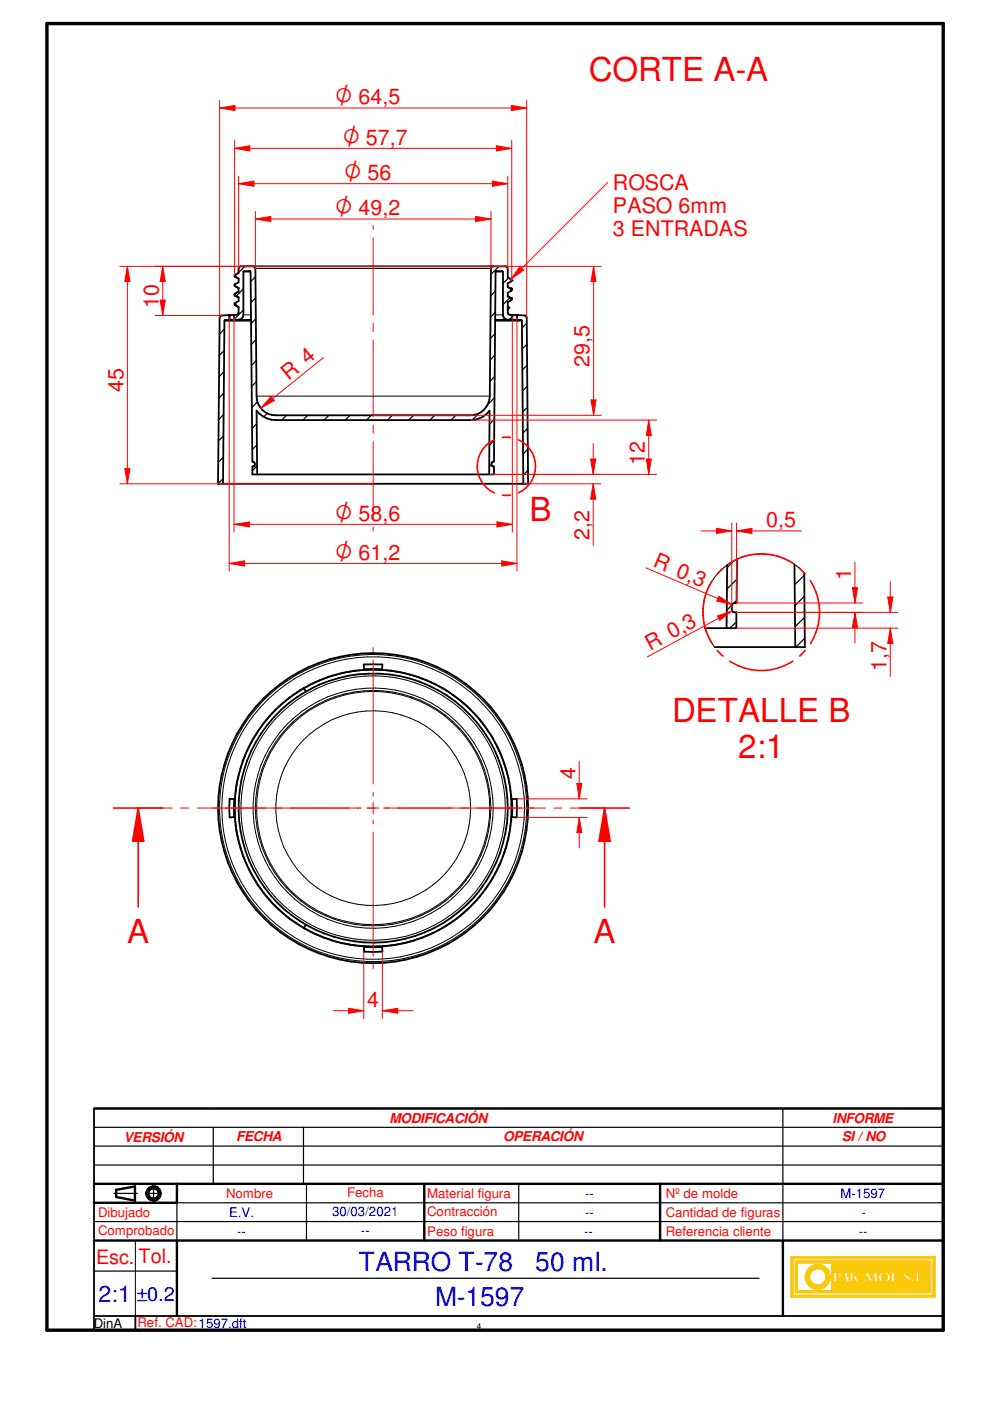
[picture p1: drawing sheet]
<svg xmlns="http://www.w3.org/2000/svg" width="210mm" height="297mm" viewBox="0 0 210 297" stroke-linecap="round" stroke-linejoin="round" font-family="sans-serif">
<path d="M9.9 5h190.1v277h-190.1z" fill="none" stroke="#000" stroke-width=".72"/>
<g fill="none" stroke="#000" stroke-width=".51">
<path d="M19.9 255h17.6M19.9 251h180.1M24.6 252.3v1.5M28.6 251.5v3.1M140 251v12M19.9 263h180.1M166 263v16"/>
<circle cx="32.5" cy="253" r="1.5"/>
<circle cx="32.6" cy="253" r="1.14"/>
</g>
<path d="M19.9 235v47h180.1v-47M19.9 279h180.1M28.7 279v3" fill="none" stroke="#000" stroke-width=".38"/>
<g fill="none" stroke="#000" stroke-width=".25">
<path d="M45.2 239v12M64.3 239v12M166 235v28M19.9 247h180.1M19.9 259h180.1M24.1 253h5M30.8 253h3.5M32.6 251.3v3.5M37.5 255v8M65 251v12M110 251v12M19.9 269.5h17.6"/>
<path d="M45 271h116"/>
</g>
<g fill="#faca0a">
<path d="M167.7 266.4v8.6h30.5v-8.6zM168.1 266.9h29.7v7.7h-29.7z" fill-rule="evenodd"/>
<path d="M168.6 267.3v6.8h28.7v-6.8zM193.1 271.5a.3 .3 0 0 1 .6 0 .3 .3 0 0 1-.6 0zM194.2 269.7h.6v1.9h.8v.2h-1.4zM195.9 271.4l.4-.1v.4l-.3 .1zM169.1 267.8h7.2v5.8h-7.2zM176.8 269.7h.8a.61 .61 0 0 1 .8 .5 .61 .61 0 0 1-.6 .7h-.4v.9h-.6zM179 269.7h.5l.6 2.1h-.6l-.1-.4h-.6l-.2 .4h-.2zM180.3 269.7h.5v.9l.8-.9h.3l-.5 .7 .7 1.4h-.7l-.5-.9-.1 .9h-.5zM182.2 270.6h.8v.2h-.8zM183.7 269.7h.3l.7 1.4 .8-1.4h.3l.3 2.1h-.6l-.1-1.2-.7 1.2h-.2l-.6-1.2-.2 1.2h-.4zM186.4 270.2a1.19 1.19 0 0 1 1.7-.4 1.19 1.19 0 0 1 .3 1.7 1.2 1.2 0 0 1-1.5 .2 1.2 1.2 0 0 1-.5-1.5zM189 269.7h.6v1.9h.8v.2h-1.4zM191.6 270a.73 .73 0 0 1 .8-.3 .73 .73 0 0 1 .6 .6l-.3 .1a.35 .35 0 0 0-.3-.5 .35 .35 0 0 0-.4 .4l.3 .1a.74 .74 0 0 1 .6 1.1 .74 .74 0 0 1-1.2 .1l-.1-.5h.2v.3a.35 .35 0 0 0 .5 .2 .35 .35 0 0 0 .1-.5 .88 .88 0 0 1-.8-1.1z" fill-rule="evenodd"/>
</g>
<g fill="none" stroke="#faca0a" stroke-width=".25">
<path d="M176.8 269.7h.8a.63 .63 0 0 1 .7 .3 .63 .63 0 0 1 0 .8l-.9 .1v.9h-.6zM179 269.7h.5l.6 2.1h-.6l-.1-.4h-.6l-.2 .4h-.2zM180.3 269.7h.5v.9l.8-.9h.3l-.5 .7 .7 1.4h-.7l-.5-.9-.1 .9h-.5zM183.7 269.7h.3l.7 1.4 .8-1.4h.3l.3 2.1h-.6l-.1-1.2-.7 1.2h-.2l-.6-1.2-.2 1.2h-.4zM186.4 270.2a1.19 1.19 0 0 1 1.7-.4 1.19 1.19 0 0 1 .3 1.7 1.2 1.2 0 0 1-1.5 .2 1.2 1.2 0 0 1-.5-1.5zM191.8 271.3h.1M192.2 271.7l-.4-.3v-.3h-.2a.73 .73 0 0 0 .4 .7 .73 .73 0 0 0 .8-.1M192.2 271.7h.1M192.2 269.7l-.4 .2-.2 .4a1.24 1.24 0 0 0 .9 1l.1 .1M192.3 269.7h.1M192.3 269.7l.6 .3 .1 .3-.3 .1a.35 .35 0 0 0-.3-.5 .35 .35 0 0 0-.4 .4l1 .6-.2 .8M192.3 270.4h.1"/>
<path d="M192.6 271.4h.1M192.6 271.4l-.4 .3M192.8 271.7h.1"/>
</g>
<path d="M171.3 269.1a2.65 2.65 0 0 1 2.9-.9 2.65 2.65 0 0 1 1.8 2.4h-.9a1.75 1.75 0 0 0-2.6-1.4 1.75 1.75 0 0 0 0 3 1.75 1.75 0 0 0 2.6-1.4h.9a2.66 2.66 0 0 1-3.6 2.4 2.66 2.66 0 0 1-1.1-4.1z" fill-rule="evenodd" fill="#faca0a"/>
<path d="M171.5 268.9a2.65 2.65 0 0 1 2.8-.7 2.65 2.65 0 0 1 1.7 2.4h-.9a1.74 1.74 0 0 0-2.6-1.4 1.74 1.74 0 0 0 0 3 1.74 1.74 0 0 0 2.6-1.4h.9a2.65 2.65 0 0 1-3.7 2.3 2.65 2.65 0 0 1-.8-4.2z" fill="none" stroke="#faca0a" stroke-width=".25"/>
<path d="M177.4 270l.4 .2v.4l-.3 .2h-.1z" fill-rule="evenodd" fill="#faca0a"/>
<path d="M177.4 270l.4 .2v.4l-.3 .2h-.1z" fill="none" stroke="#faca0a" stroke-width=".25"/>
<path d="M179.1 270.3l.2 .8h-.5z" fill="#faca0a"/>
<path d="M179.1 270.3l.2 .8h-.5z" fill="none" stroke="#faca0a" stroke-width=".25"/>
<path d="M187.1 270.2a.65 .65 0 0 1 .8-.1 .65 .65 0 0 1 .3 .7 .68 .68 0 0 1-.7 .9 .68 .68 0 0 1-.6-.9z" fill-rule="evenodd" fill="#faca0a"/>
<g fill="none" stroke="#faca0a" stroke-width=".25">
<path d="M167.7 266.4h30.5v8.6h-30.5zM168.1 266.9h29.7v7.7h-29.7zM168.6 267.3h28.7v6.8h-28.7zM169.1 267.8h7.2v5.8h-7.2zM182.2 270.6h.8v.2h-.8zM187.2 270l.3-.1a.9 .9 0 0 1 .6 .9 .9 .9 0 0 1-.6 .9 .96 .96 0 0 1-.3-1.7zM189 269.7h.6v1.9h.8v.2h-1.4zM194.2 269.7h.6v1.9h.8v.2h-1.4zM195.9 271.4l.4-.1v.4l-.3 .1z"/>
<circle cx="193.4" cy="271.5" r=".27"/>
</g>
<path d="M19.9 235h180.1M24.6 253.8l4 .8M28.6 251.5l-4 .8M37.5 251v4M90 251v12M37.5 263v16" fill="none" stroke="#000" stroke-width=".51"/>
<g fill="none" stroke="#000" stroke-width=".25">
<path d="M50.5 57.9l-.7 .7M51.9 56.5l-1.3 1.3M54.2 58.7l-1 1M105.8 56.5l-1.7 1.7M107.8 58.9l-1.2 1.2M47.5 78.9l-1.1 1M47.5 74.3l-1 1.1M47.5 69.8l-1 1M51.6 61.3l-1.5 1.5M51.6 65.7l-2 2M54.2 63.2l-1 .9M54.2 67.6l-1 1"/>
<path d="M54.3 72.1l-1 1M54.3 76.5l-1 1M104.9 79.8l-1 1.1M104.9 75.3l-1 1M105 70.7l-1.1 1.1M105 66.2l-1 1.1M105.1 61.7l-1.1 1M108.1 63.1l-1.5 1.5M108.6 67.1l-.7 .7M111.7 68.5l-1 1.1M111.7 73l-1 1M111.8 77.4l-1.1 1"/>
<path d="M47.3 97l-1 1M47.4 92.5l-1.1 1M47.4 83.4l-1 1M47.4 87.9l-1 1M54.4 80.9l-1.1 1.1M54.4 89.9l-1 .9M54.5 94.3l-1 1M54.5 98.8l-1 1M54.6 85.2l-1.2 1.2M56.7 87.6l-.8 .7M60.7 88.1l-1 1M65.2 88.1l-1 1"/>
<path d="M69.7 88.1l-1 1M74.2 88.1l-1 1M78.7 88.1l-1 1M83.2 88.1l-1 1M87.7 88.1l-1 1M92.2 88.1l-1.1 1M96.6 88.1l-1 1M101.6 87.6l-1.4 1.4M104.2 98.4l-.5 .6M104.8 93.4l-1 1M104.8 88.9l-1 1M104.9 84.3l-1.5 1.5"/>
<path d="M111.8 81.9l-1 1M111.8 86.4l-1 .9M111.9 90.8l-1 1M111.9 95.2l-1 1.1M112 99.7l-1 1M47.3 101.5l-1.1 1M19.9 239h180.1M19.9 235h180.1M45.2 235h.1M64.3 235h.1M19.9 243h180.1M37.5 255h162.5"/>
</g>
<g fill="none" stroke="#000" stroke-width=".21">
<path d="M51.6 57.7h1.5M54.1 56.9h50M105.1 57.7h1.5M47.6 68.1h5.6M50.6 67.8h2.6M51.6 66.8h1.6M105 68.1h5.7M105 67.8h2.6M105 66.8h1.6M54.4 84h49.4M64.5 146a29.3 29.3 0 0 1 43.7 22.3 29.3 29.3 0 0 1-38 31 29.3 29.3 0 0 1-13.1-47.4 29.1 29.1 0 0 1 7.4-5.9M28.7 263v16"/>
<circle cx="79.1" cy="171.3" r="25.5"/>
<circle cx="79.1" cy="171.3" r="24.7"/>
<circle cx="79.1" cy="171.3" r="32.6"/>
<circle cx="79.1" cy="171.3" r="28"/>
<circle cx="79.1" cy="171.3" r="32.1"/>
<circle cx="79.1" cy="171.3" r="20.7"/>
<circle cx="79.1" cy="171.3" r="25"/>
</g>
<g fill="none" stroke="#000" stroke-width=".38">
<path d="M49.7 58.6l.1-.3 .8-.4v-1.2l.5-.2h56h.3l.3 .4v1.9M49.7 58.6l.9 .5v.8l-.9 .4 .2 .4M49.7 58.5l.2 .2M49.9 58.7l.7 .4M53.6 56.5l.5 .2v.2l.3 27.1a4 4 0 0 0 4.1 4.1h41.3a4.1 4.1 0 0 0 4-4.1l.3-27.1v-.2l.5-.2M107.7 58.8l.8 .6M107.7 58.8l.6 .4M108.5 59.5l-.8 .6v.8M47.8 67.9h5.4M47.8 67.9l-.2 .2-.3 34.5M48.6 66.8l-1.8 .1-.2 .5-.4 35.2h65.8l-.3-35.2-.3-.5-1.8-.1v1l.8 .1M48.6 67.8h1.1"/>
<path d="M48.6 66.8h.1M48.6 66.8v1M48.6 67.8l-.8 .1M48.7 66.8v1M49.6 66.8h-.9M49.6 66.8v1h1a1.1 1.1 0 0 0 1-1v-9.1l.2-.2h1.1l.2 .2 .4 40.2 .5 .3-.1 .6-.4 .1v1.7h51.2v-1.7l-.4-.1-.1-.6 .1-.2 .4-.1 .4-40.2 .2-.2h1.1l.2 .2v9.1a1.01 1.01 0 0 0 1 1h1v-1M49.7 62.6l.2 .1M49.8 64.6v.1M49.8 60.7l.8 .3v.8l-.9 .5v.3l.9 .4v.8l-.9 .5 .1 .4M49.8 64.7l.8 .4M49.9 64.7l.7 .4M49.9 62.7l.7 .4"/>
<path d="M50.6 65.1l-.1 1.4-.4 .3h-.5M105 67.9h5.4M107.7 65l.2 .2M107.7 60.9l.7 .4M107.7 60.8l.7 .5M107.7 62.8l.7 .4M107.9 65.3l-.2 .2M108.4 61.3l.1 .3-.8 .5v.8l.7 .3M108.4 63.2l.1 .4-.8 .4v2.3l.2 .4 .7 .1M108.6 66.8h1v1h-1.1M110.4 67.9l.3 .2 .3 34.5M54.5 100.6l-.1-13.5a5.3 5.3 0 0 0 4.1 2h41.3a5.1 5.1 0 0 0 4-2l-.1 13.5"/>
<path d="M64.4 145.9l-.1 .1M64.4 145.9l.5 .7M64.9 146.6a28.5 28.5 0 0 1 42.8 24.7M64.9 146.6a28.5 28.5 0 0 0 0 49.4M77.1 140.9h4l-.1 1h-3.8zM48.7 169.4h1v3.8l-1 .1zM107.7 171.3h.8M107.7 171.3a28.5 28.5 0 0 1-42.8 24.7M108.5 169.4h1.1v3.9l-1.1-.1zM64.9 196l-.5 .8 .2 .1M77.2 200.8h3.8l.1 1h-4z"/>
<circle cx="79.1" cy="171.3" r="32.9"/>
<circle cx="79.1" cy="171.3" r="29.4"/>
</g>
<g fill="none" stroke="#f00" stroke-width=".21">
<path d="M46.6 21.3v46.1M46.6 22.9l3.2-.5v1.1zM111.7 21.3v46.1M79.1 47.8v.8M79.1 50.5v16.3M79.1 68.5v1.8M79.1 72.1v16.2M79.1 90.2v1.7M79.1 93.6v16.4M79.1 111.8v.8M79.1 137.3v.8M79.1 140v26.2"/>
<path d="M45 171.3h.9M47.7 171.3h26.3M75.8 171.3h.8M77.9 171.3h2.4M79.1 168v.8M79.1 170.1v2.5M79.1 173.8v.9M79.1 176.4v26.3M81.6 171.3h.9M84.2 171.3h26.3M112.3 171.3h.9M79.1 204.5v.9"/>
</g>
<g fill="#000">
<circle cx="108.5" cy="59.5" r=".19"/>
<circle cx="49.6" cy="67.8" r=".19"/>
<circle cx="49.7" cy="64.4" r=".19"/>
<circle cx="49.8" cy="64.7" r=".19"/>
<circle cx="49.9" cy="62.7" r=".19"/>
<circle cx="107.9" cy="65.2" r=".19"/>
<circle cx="108.3" cy="61.2" r=".19"/>
<circle cx="108.3" cy="63.2" r=".19"/>
<circle cx="109.6" cy="66.8" r=".19"/>
<circle cx="109.6" cy="67.8" r=".19"/>
</g>
<path d="M46.6 22.9l3.2-.5v1.1z" fill="#f00"/>
<path d="M108.4 22.4l3.3 .5-3.3 .6z" fill="none" stroke="#f00" stroke-width=".21"/>
<path d="M108.4 22.4l3.3 .5-3.3 .6z" fill="#f00"/>
<path d="M46.6 22.9h65.1M54.1 44.8v12.1M54.1 46.4l3.3-.5v1.1zM104.1 44.8v12.1" fill="none" stroke="#f00" stroke-width=".21"/>
<path d="M54.1 46.4l3.3-.5v1.1z" fill="#f00"/>
<path d="M100.8 45.9l3.3 .5-3.3 .6z" fill="none" stroke="#f00" stroke-width=".21"/>
<path d="M100.8 45.9l3.3 .5-3.3 .6z" fill="#f00"/>
<path d="M50.6 37.3v19.6M50.6 38.9l3.2-.5v1.1zM107.7 37.3v19.6M54.1 46.4h50" fill="none" stroke="#f00" stroke-width=".21"/>
<path d="M50.6 38.9l3.2-.5v1.1z" fill="#f00"/>
<path d="M104.4 38.4l3.3 .5-3.3 .6z" fill="none" stroke="#f00" stroke-width=".21"/>
<path d="M104.4 38.4l3.3 .5-3.3 .6z" fill="#f00"/>
<path d="M49.7 29.8v28.7M49.7 31.5l3.3-.6v1.1zM50.6 38.9h57.1M108.5 29.8v29.6" fill="none" stroke="#f00" stroke-width=".21"/>
<path d="M49.7 31.5l3.3-.6v1.1z" fill="#f00"/>
<path d="M105.2 30.9l3.3 .6-3.3 .5z" fill="none" stroke="#f00" stroke-width=".21"/>
<path d="M105.2 30.9l3.3 .6-3.3 .5z" fill="#f00"/>
<path d="M49.7 31.5h58.8M79.1 56.5h48.4M125.9 56.5l.5 3.2h-1.1zM79.1 88.1h48.4" fill="none" stroke="#f00" stroke-width=".21"/>
<path d="M125.9 56.5l.5 3.2h-1.1z" fill="#f00"/>
<path d="M125.3 84.8h1.1l-.5 3.3z" fill="none" stroke="#f00" stroke-width=".21"/>
<path d="M125.3 84.8h1.1l-.5 3.3z" fill="#f00"/>
<path d="M125.9 56.5v31.6M103.7 100.6h23.7M111 102.6h16.4M125.8 102.6l.5 3.2h-1.1z" fill="none" stroke="#f00" stroke-width=".21"/>
<path d="M125.8 102.6l.5 3.2h-1.1z" fill="#f00"/>
<path d="M125.2 97.3h1.1l-.5 3.3z" fill="none" stroke="#f00" stroke-width=".21"/>
<path d="M125.2 97.3h1.1l-.5 3.3z" fill="#f00"/>
<path d="M99.8 89.1h39.4M125.8 94.1v6.5M137 97.3h1.1l-.6 3.3zM103.7 100.6h35.5M125.8 102.6v13.1" fill="none" stroke="#f00" stroke-width=".21"/>
<path d="M137 97.3h1.1l-.6 3.3z" fill="#f00"/>
<path d="M137.5 89.1l.6 3.2h-1.1z" fill="none" stroke="#f00" stroke-width=".21"/>
<path d="M137.5 89.1l.6 3.2h-1.1z" fill="#f00"/>
<path d="M32.9 56.5h20.7M34.5 56.5l.6 3.2h-1.1zM32.9 66.9h14.1M137.5 89.1v11.5" fill="none" stroke="#f00" stroke-width=".21"/>
<path d="M34.5 56.5l.6 3.2h-1.1z" fill="#f00"/>
<path d="M34 63.6h1.1l-.6 3.3z" fill="none" stroke="#f00" stroke-width=".21"/>
<path d="M34 63.6h1.1l-.6 3.3z" fill="#f00"/>
<path d="M25.4 56.5h53.7M27 56.5l.6 3.2h-1.1zM34.5 56.5v10.4M25.4 102.6h53.7" fill="none" stroke="#f00" stroke-width=".21"/>
<path d="M27 56.5l.6 3.2h-1.1z" fill="#f00"/>
<path d="M26.5 99.4h1.1l-.6 3.2z" fill="none" stroke="#f00" stroke-width=".21"/>
<path d="M26.5 99.4h1.1l-.6 3.2z" fill="#f00"/>
<path d="M128.8 38.7l-20.5 20.5M27 56.5v46.1" fill="none" stroke="#f00" stroke-width=".21"/>
<path d="M110.2 56.5l.8 .8-2.7 1.9z" fill="#f00"/>
<path d="M110.2 56.5l.8 .8-2.7 1.9zM49.6 67.3v45.5M108.6 67.3v45.5M49.6 111.2l3.3-.5v1z" fill="none" stroke="#f00" stroke-width=".21"/>
<path d="M49.6 111.2l3.3-.5v1z" fill="#f00"/>
<path d="M105.4 110.7l3.2 .5-3.2 .5z" fill="none" stroke="#f00" stroke-width=".21"/>
<path d="M105.4 110.7l3.2 .5-3.2 .5z" fill="#f00"/>
<path d="M48.6 67.3v53.8M109.6 67.3v53.8M48.6 119.5l3.3-.6v1.1zM49.6 111.2h59" fill="none" stroke="#f00" stroke-width=".21"/>
<path d="M48.6 119.5l3.3-.6v1.1z" fill="#f00"/>
<path d="M106.4 118.9l3.2 .6-3.2 .5z" fill="none" stroke="#f00" stroke-width=".21"/>
<path d="M106.4 118.9l3.2 .6-3.2 .5z" fill="#f00"/>
<path d="M48.6 119.5h61M109.6 169.4h14.9M109.6 173.3h14.9M122.3 166.1h1.1l-.6 3.3z" fill="none" stroke="#f00" stroke-width=".21"/>
<path d="M122.3 166.1h1.1l-.6 3.3z" fill="#f00"/>
<path d="M122.8 173.3l.6 3.2h-1.1z" fill="none" stroke="#f00" stroke-width=".21"/>
<path d="M122.8 173.3l.6 3.2h-1.1z" fill="#f00"/>
<path d="M122.8 161.4v8M122.8 173.3v6.5M73.9 213.8l3.2 .5-3.2 .5zM77.1 201.8v14.1M81.1 201.8v14.1" fill="none" stroke="#f00" stroke-width=".21"/>
<path d="M73.9 213.8l3.2 .5-3.2 .5z" fill="#f00"/>
<path d="M81.1 214.3l3.2-.5v1z" fill="none" stroke="#f00" stroke-width=".21"/>
<path d="M81.1 214.3l3.2-.5v1z" fill="#f00"/>
<path d="M155.2 110.9v17.9M156.2 110.9v16.9M156.2 112.6l3.2-.6v1.1zM70.7 214.3h6.4M81.1 214.3h6.5" fill="none" stroke="#f00" stroke-width=".21"/>
<path d="M155.6 118.9l-1.4 1.5M155.2 128.3l-1.1 1.1M156.1 131.9l-1.3 1.3M156.2 127.3l-.6 .5M156.2 122.8l-2.1 2.1M170.5 122l-2 2M170.6 126.4l-2.1 2M170.6 130.9l-2 2M170.6 135.3l-1.9 1.9" fill="none" stroke="#000" stroke-width=".25"/>
<path d="M154.2 119.8l-.1 13.4M156.3 118.6l-.1 9.2a.74 .74 0 0 0-1 .6v.8a.72 .72 0 0 0 .9 .6v3.4h-6.6M168.4 119.7l.2 17.5M170.5 121.5l.1 15.7h-19" fill="none" stroke="#000" stroke-width=".38"/>
<path d="M170.5 121.4a12.4 12.4 0 0 0-17-1.1 12.4 12.4 0 0 0-2 16.9" fill="none" stroke="#000" stroke-width=".21"/>
<path d="M154.7 119.4a12.3 12.3 0 0 1 13.4 0M151 123.1a12.4 12.4 0 0 0 0 13.4M152.1 137.9l1.2 1.2M153.3 120.5l-1.2 1.2M169.5 120.5l1.2 1.2M170.7 137.9l-1.2 1.2M171.8 123.1a12.3 12.3 0 0 1 0 13.4M168.1 140.2a12.2 12.2 0 0 1-13.4 0" fill="none" stroke="#f00" stroke-width=".34"/>
<path d="M156.2 112.6l3.2-.6v1.1z" fill="#f00"/>
<path d="M151.9 112l3.3 .6-3.3 .5z" fill="none" stroke="#f00" stroke-width=".21"/>
<path d="M151.9 112l3.3 .6-3.3 .5z" fill="#f00"/>
<path d="M148.6 112.6h6.6M156.2 112.6h13.7M156.1 129.8h26.8M156.2 127.8h26.7M181.3 129.8l.5 3.3h-1.1z" fill="none" stroke="#f00" stroke-width=".21"/>
<path d="M181.3 129.8l.5 3.3h-1.1z" fill="#f00"/>
<path d="M180.7 124.6h1.1l-.5 3.2z" fill="none" stroke="#f00" stroke-width=".21"/>
<path d="M180.7 124.6h1.1l-.5 3.2z" fill="#f00"/>
<path d="M181.3 119.3v8.5M156.1 133.2h34.3M156.1 129.8h34.3M181.3 129.8v6.5M188.8 133.2l.5 3.2h-1.1z" fill="none" stroke="#f00" stroke-width=".21"/>
<path d="M188.8 133.2l.5 3.2h-1.1z" fill="#f00"/>
<path d="M188.2 126.6h1.1l-.5 3.2z" fill="none" stroke="#f00" stroke-width=".21"/>
<path d="M188.2 126.6h1.1l-.5 3.2z" fill="#f00"/>
<path d="M136.9 120.4l18.3 7.8M152.4 126.4l2.8 1.8-3.2-.8zM188.8 123.3v6.5M188.8 133.2v10.3" fill="none" stroke="#f00" stroke-width=".21"/>
<path d="M152.4 126.4l2.8 1.8-3.2-.8z" fill="#f00"/>
<path d="M152.1 130.6l3.1-1.1-2.6 2zM155.2 129.5l-18 9.8" fill="none" stroke="#f00" stroke-width=".21"/>
<path d="M152.1 130.6l3.1-1.1-2.6 2z" fill="#f00"/>
<path d="M68.6 75.8l-13.3 10.7M57.5 84.1l.7 .8-2.9 1.6z" fill="none" stroke="#f00" stroke-width=".21"/>
<path d="M57.5 84.1l.7 .8-2.9 1.6z" fill="#f00"/>
<path d="M29.3 171.3h7.2M38.3 171.3h1.7M41.8 171.3h14.5M58.1 171.3h1.7M61.6 171.3h14.5M77.9 171.3h1.7M81.4 171.3h14.4M97.7 171.3h1.7M101.1 171.3h14.5M117.4 171.3h1.7M120.9 171.3h7.3" fill="none" stroke="#f00" stroke-width=".21"/>
<path d="M34.5 171.3h-5.2v21M122.9 171.3h5.3" fill="none" stroke="#f00" stroke-width=".34"/>
<path d="M29.3 171.3l1.2 7h-2.4z" fill="#f00"/>
<path d="M29.3 171.3l1.2 7h-2.4zM128.2 171.3v21" fill="none" stroke="#f00" stroke-width=".34"/>
<path d="M128.2 171.3l1.2 7h-2.4z" fill="#f00"/>
<path d="M104.8 93.3a6.2 6.2 0 0 0-3.6 5.6 6.2 6.2 0 0 0 3.6 5.6M108.2 92.8h-1.7M109.9 93.3a6.2 6.2 0 0 1 3.6 5.6 6.2 6.2 0 0 1-3.6 5.6M106.6 105h1.6M24 171.3h5.3M128.2 171.3l1.2 7h-2.4zM128.2 171.3h5.2" fill="none" stroke="#f00" stroke-width=".34"/>
<g font-size="7" fill="#f00">
<text x="124.8" y="17.1">CORTE A-A</text>
<text x="112.3" y="110.4">B</text>
<text x="142.5" y="153.2">DETALLE B</text>
<text x="156.5" y="160.7">2:1</text>
<text x="27" y="199.9">A</text>
<text x="125.9" y="199.9">A</text>
</g>
<g font-size="5.6" fill="#00f">
<text x="76.1" y="269.4">TARRO T-78</text>
<text x="113.5" y="269.4">50 ml.</text>
<text x="92.2" y="276.9">M-1597</text>
</g>
<g font-size="5" fill="#f00">
<text x="71.1" y="22.1">O 64,5</text>
<text x="72.7" y="30.6">O 57,7</text>
<text x="73" y="38.1">O 56</text>
<text x="71.1" y="45.6">O 49,2</text>
<text x="71.1" y="110.4">O 58,6</text>
<text x="71.1" y="118.7">O 61,2</text>
</g>
<text font-size="4.9" fill="#00f" x="20.9" y="276">2:1</text>
<g font-size="4.5" fill="#f00">
<text x="130" y="40.3">ROSCA</text>
<text x="130" y="45.2">PASO 6mm</text>
<text x="130" y="50.1">3 ENTRADAS</text>
<text x="33.7" y="65.4" transform="rotate(-90 33.7 65.4)">10</text>
<text x="125" y="77.9" transform="rotate(-90 125 77.9)">29,5</text>
<text x="26.2" y="83.2" transform="rotate(-90 26.2 83.2)">45</text>
<text x="61.2" y="80.7" transform="rotate(-39 61.2 80.7)">R 4</text>
<text x="136.7" y="98.5" transform="rotate(-90 136.7 98.5)">12</text>
<text x="162.4" y="111.8">0,5</text>
<text x="125" y="114.5" transform="rotate(-90 125 114.5)">2,2</text>
<text x="138.3" y="120.1" transform="rotate(23 138.3 120.1)">R 0,3</text>
<text x="180.5" y="122.9" transform="rotate(-90 180.5 122.9)">1</text>
<text x="137.9" y="138" transform="rotate(-28 137.9 138)">R 0,3</text>
<text x="188" y="142.3" transform="rotate(-90 188 142.3)">1,7</text>
<text x="122" y="165.1" transform="rotate(-90 122 165.1)">4</text>
<text x="77.9" y="213.5">4</text>
</g>
<g font-size="4.2" fill="#f00">
<text x="20.4" y="267.9">Esc.</text>
<text x="29.3" y="267.9">Tol.</text>
</g>
<text font-size="4.2" fill="#00f" x="28.9" y="275.8">±0.2</text>
<g font-size="2.9" fill="#f00">
<text x="82.6" y="238">MODIFICACIÓN</text>
<text x="176.5" y="238">INFORME</text>
<text x="26.2" y="242.1">VERSIÓN</text>
<text x="50.1" y="242">FECHA</text>
<text x="106.7" y="242">OPERACIÓN</text>
<text x="178.5" y="242">SI / NO</text>
</g>
<g font-size="2.8" fill="#f00">
<text x="20.8" y="257.9">Dibujado</text>
<text x="47.9" y="254">Nombre</text>
<text x="73.6" y="253.8">Fecha</text>
<text x="90.6" y="253.9">Material figura</text>
<text x="90.6" y="257.9">Contracción</text>
<text x="141.1" y="254">Nº de molde</text>
<text x="141.1" y="257.9">Cantidad de figuras</text>
<text x="20.8" y="261.9">Comprobado</text>
<text x="90.6" y="262">Peso figura</text>
<text x="141.1" y="262">Referencia cliente</text>
<text x="29.2" y="281.4">Ref. CAD:1597.dft</text>
</g>
<g font-size="2.8" fill="#00f">
<text x="48.6" y="258">E.V.</text>
<text x="70.4" y="257.9">30/03/2021</text>
<text x="124" y="258">--</text>
<text x="124" y="254">--</text>
<text x="178.2" y="254">M-1597</text>
<text x="182.8" y="257.9">-</text>
<text x="50.3" y="262">--</text>
<text x="76.5" y="261.9">--</text>
<text x="123.8" y="262">--</text>
<text x="182.1" y="262.1">--</text>
</g>
<text font-size="2.8" x="19.9" y="281.5">DinA</text>
<text font-size="1.7" x="101.1" y="281.7">4</text>
</svg>
